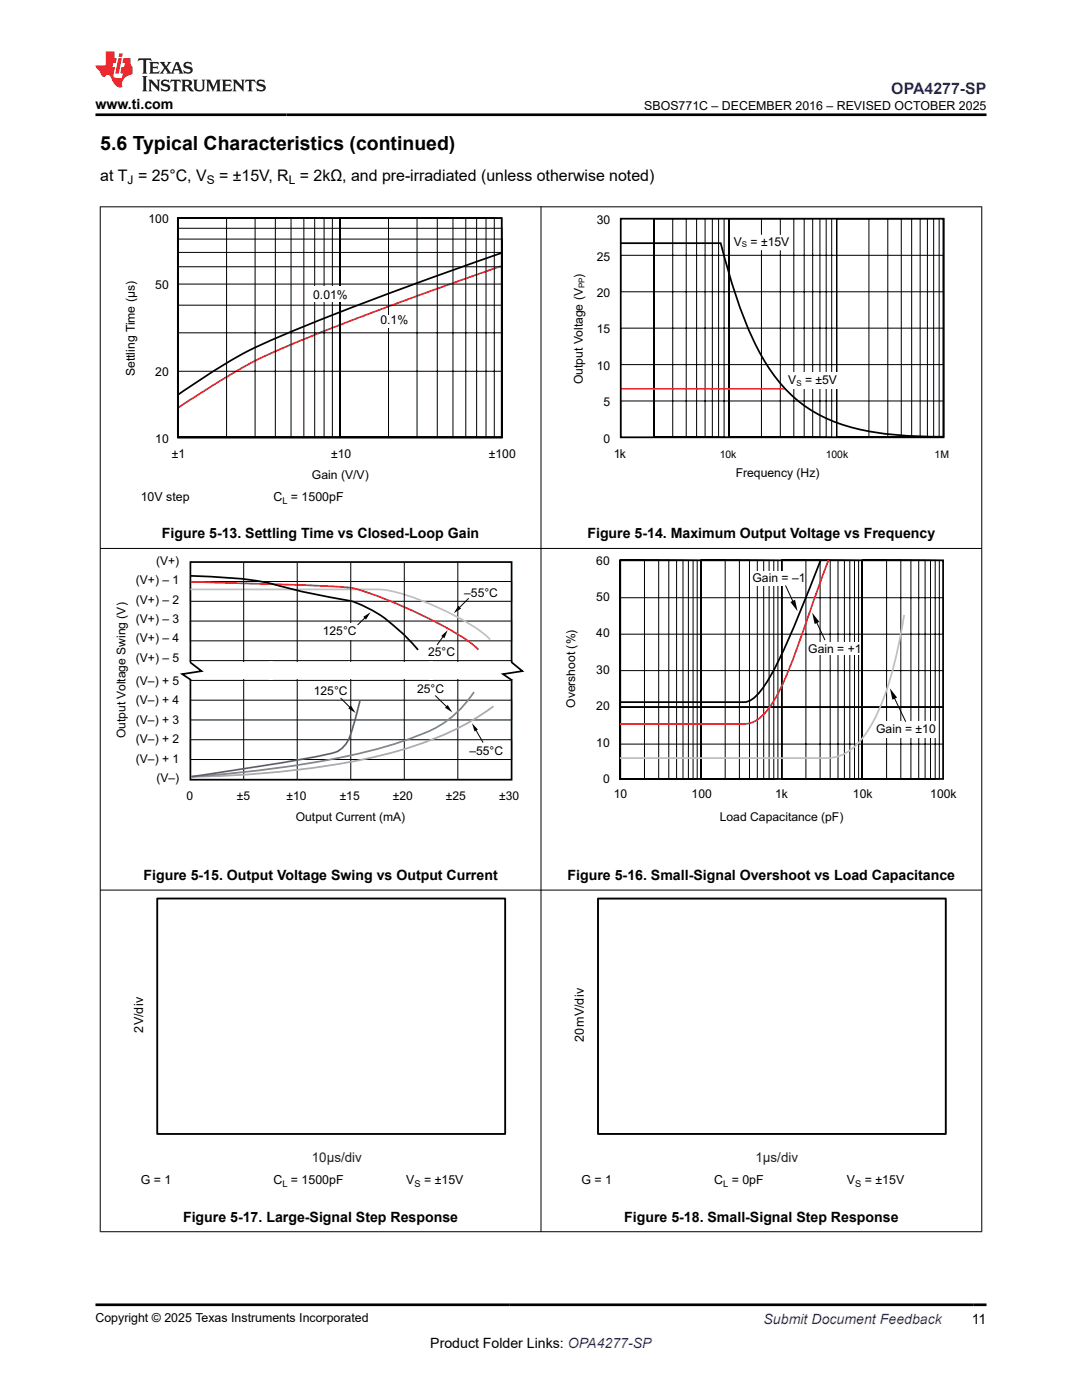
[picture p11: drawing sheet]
<svg xmlns="http://www.w3.org/2000/svg" width="216mm" height="279mm" viewBox="0 0 216 279" stroke-linecap="round" stroke-linejoin="round" font-family="sans-serif">
<path d="M35.5 43.5h64.6v43.8h-64.6zM100.1 50.5a621.9 621.9 0 0 0-48.8 18.7 124.5 124.5 0 0 0-15.7 9.5" fill="none" stroke="#000" stroke-width=".35"/>
<path d="M100.1 53.1a595.3 595.3 0 0 0-47.4 18 165 165 0 0 0-17.1 10.2" fill="none" stroke="#ed272d" stroke-width=".35"/>
<g fill="none" stroke="#000" stroke-width=".2">
<path d="M35.5 43.5h32.3v43.8h-32.3zM35.5 43.5h30.8v43.8h-30.8zM35.5 43.5h29.2v43.8h-29.2zM35.5 43.5h27.3v43.8h-27.3zM35.5 43.5h25.1v43.8h-25.1zM35.5 43.5h22.6v43.8h-22.6zM35.5 43.5h19.4v43.8h-19.4zM35.5 43.5h15.4v43.8h-15.4zM35.5 43.5h9.7v43.8h-9.7zM35.5 56.7h64.7v30.6h-64.7zM35.5 53.2h64.7v34.1h-64.7zM35.5 50.4h64.7v37h-64.7z"/>
<path d="M35.5 47.7h64.7v39.5h-64.7zM35.5 45.6h64.7v41.7h-64.7zM67.8 43.5h32.3v43.8h-32.3zM67.8 43.5h30.8v43.8h-30.8zM67.8 43.5h29.2v43.8h-29.2zM67.8 43.5h27.3v43.8h-27.3zM67.8 43.5h25.1v43.8h-25.1zM67.8 43.5h22.6v43.8h-22.6zM67.8 43.5h19.5v43.8h-19.5zM67.8 43.5h15.4v43.8h-15.4zM67.8 43.5h9.7v43.8h-9.7zM35.5 74.1h64.7v13.2h-64.7z"/>
<path d="M35.5 66.4h64.7v20.9h-64.7zM35.5 60.9h64.7v26.4h-64.7z"/>
</g>
<g fill="#fff">
<path d="M62.2 57.2h7.5v3.1h-7.5z"/>
<path d="M75 62.9h6.8v2.5h-6.8z"/>
</g>
<g fill="none" stroke="#000" stroke-width=".2">
<path d="M123.9 51h64.3v7.2h-64.3zM130.5 43.6h15v43.7h-15zM130.5 43.6h14v43.7h-14zM130.5 43.6h12.9v43.7h-12.9zM130.5 43.6h11.6v43.7h-11.6zM130.5 43.6h10.2v43.7h-10.2zM130.5 43.6h8.5v43.7h-8.5zM130.5 43.6h6.4v43.7h-6.4zM130.5 43.6h3.7v43.7h-3.7zM145.5 43.6h21.4v43.7h-21.4zM145.5 43.6h20.5v43.7h-20.5zM145.5 43.6h19.4v43.7h-19.4z"/>
<path d="M145.5 43.6h18.1v43.7h-18.1zM145.5 43.6h16.7v43.7h-16.7zM145.5 43.6h15v43.7h-15zM145.5 43.6h12.9v43.7h-12.9zM145.5 43.6h10.2v43.7h-10.2zM145.5 43.6h6.4v43.7h-6.4zM166.9 43.6h20.5v43.7h-20.5zM166.9 43.6h19.4v43.7h-19.4zM166.9 43.6h18.2v43.7h-18.2zM166.9 43.6h16.7v43.7h-16.7zM166.9 43.6h15v43.7h-15zM166.9 43.6h12.9v43.7h-12.9z"/>
<path d="M166.9 43.6h10.2v43.7h-10.2zM166.9 43.6h6.5v43.7h-6.5zM166.9 43.6h21.5v43.7h-21.5zM123.9 65.5h64.3v7.3h-64.3zM123.9 80h64.3v7.3h-64.3z"/>
</g>
<g fill="#fff">
<path d="M146.3 46.8l11.5 .1v3.1l-11.5-.1z" fill-rule="evenodd"/>
<path d="M157.9 74.3h9.6v3.4h-9.6z" fill-rule="evenodd"/>
</g>
<path d="M123.8 77.6h32.8" fill="none" stroke="#ed3136" stroke-width=".35"/>
<path d="M123.9 43.6h64.3v43.7h-64.3zM123.9 48.5h19.9a102.7 102.7 0 0 0 7.6 21.5 28.4 28.4 0 0 0 21.8 16.1 77.8 77.8 0 0 0 15.1 1.1" fill="none" stroke="#000" stroke-width=".35"/>
<path d="M91.4 112.1v43.4z" fill="#fff"/>
<path d="M38 116.1h64.1v3.9h-64.1zM91.4 112.1v43.4zM38 123.9h64.1v4h-64.1zM38 131.8h64.1v4h-64.1zM38 139.7h64.1v4h-64.1zM38 147.6h64.1v4h-64.1z" fill="none" stroke="#000" stroke-width=".2"/>
<path d="M38 112.2h64.1v43.4h-64.1z" fill="none" stroke="#000" stroke-width=".34"/>
<g fill="#fff">
<path d="M85.6 131.9h.8v3.8h-.8z"/>
<path d="M69.5 131.9h.8v3.8h-.8z"/>
<path d="M53.6 131.9h.9l-.1 3.8h-.8z"/>
</g>
<path d="M38 117.6h37.5a36.3 36.3 0 0 1 12 3.7 35.4 35.4 0 0 1 10.3 6.3" fill="none" stroke="#bdbfc1" stroke-width=".34"/>
<path d="M38.1 116.1h1a790.5 790.5 0 0 1 30.8 1.2 81.9 81.9 0 0 1 18 7.3l3.3 1.9a19.1 19.1 0 0 1 4.3 3.2" fill="none" stroke="#ed272d" stroke-width=".34"/>
<path d="M38.1 114.9l2.4 .1a60.8 60.8 0 0 1 18.5 2.8l8.3 1.7a20.8 20.8 0 0 1 9.9 4.2 41.6 41.6 0 0 1 6.2 6" fill="none" stroke="#000" stroke-width=".34"/>
<path d="M91.5 120.9l.5 .6-1.5 .9zM94.2 144.3l1.2 1.3-.7 .4z" fill="#000"/>
<path d="M93.5 119.4l-2.2 2.2M94.7 145.2l1.7 3" fill="none" stroke="#000" stroke-width=".2"/>
<path d="M48.6 112.1v43.4z" fill="#fff"/>
<path d="M48.6 112.1v43.4z" fill="none" stroke="#000" stroke-width=".2"/>
<path d="M59.3 112.1v43.4z" fill="#fff"/>
<path d="M59.3 112.1v43.4z" fill="none" stroke="#000" stroke-width=".2"/>
<path d="M70 112.1v43.4z" fill="#fff"/>
<path d="M70 112.1v43.4z" fill="none" stroke="#000" stroke-width=".2"/>
<path d="M80.7 112.1v43.4z" fill="#fff"/>
<path d="M80.7 112.1v43.4z" fill="none" stroke="#000" stroke-width=".2"/>
<path d="M37.8 132.2h64.5v3.4h-64.5z" fill="#fff"/>
<path d="M98.5 141a61.1 61.1 0 0 1-22.4 9.7 182.6 182.6 0 0 1-37.9 4.3" fill="none" stroke="#9d97ca" stroke-width=".34"/>
<path d="M94.6 138.1a20.8 20.8 0 0 1-11.1 8.7 121.2 121.2 0 0 1-27.3 6.4l-9.8 1.1-8.2 .7" fill="none" stroke="#669291" stroke-width=".34"/>
<path d="M71.8 139.8l-.3 1.2a36.1 36.1 0 0 1-2.3 7.2l-.3 .5a4.3 4.3 0 0 1-2.8 1.6 518.2 518.2 0 0 1-27.9 4.7" fill="none" stroke="#4d628b" stroke-width=".34"/>
<path d="M37.9 132.2l2.3 1.7-3.8 .6 1.7 1.2M102 132.1l2.2 1.8-3.8 .6 1.7 1.2" fill="none" stroke="#000" stroke-width=".34"/>
<path d="M64 124.3h8.5v3.3h-8.5z" fill="#fff"/>
<path d="M72.5 123.1l1.5-.9-1 1.5zM88 126.9l1.3-1.1-.6 1.6zM70 140.8l1 1.5-1.5-.9zM89.3 140.7l1 1.5-1.5-1z" fill="#000"/>
<g fill="none" stroke="#000" stroke-width=".2">
<path d="M123.8 111.8h16.1v43.7h-16.1zM123.8 111.8h4.8v43.7h-4.8zM123.8 111.8h7.6v43.7h-7.6zM123.8 111.8h9.6v43.7h-9.6zM123.8 111.8h11.2v43.7h-11.2zM123.8 111.8h12.5v43.7h-12.5zM123.8 111.8h13.6v43.7h-13.6zM123.8 111.8h14.5v43.7h-14.5zM123.8 111.8h15.3v43.7h-15.3zM123.8 119.3h64.4v7.3h-64.4zM139.9 111.8h4.8v43.7h-4.8zM139.9 111.8h7.6v43.7h-7.6z"/>
<path d="M139.9 111.8h9.7v43.7h-9.7zM139.9 111.8h11.2v43.7h-11.2zM139.9 111.8h12.5v43.7h-12.5zM139.9 111.8h13.6v43.7h-13.6zM139.9 111.8h14.5v43.7h-14.5zM139.9 111.8h15.3v43.7h-15.3zM156 111.8h16.1v43.7h-16.1zM156 111.8h4.8v43.7h-4.8zM156 111.8h7.6v43.7h-7.6zM156 111.8h9.7v43.7h-9.7zM156 111.8h11.2v43.7h-11.2zM156 111.8h12.5v43.7h-12.5z"/>
<path d="M156 111.8h13.6v43.7h-13.6zM156 111.8h14.5v43.7h-14.5zM156 111.8h15.3v43.7h-15.3zM172.1 111.8h4.8v43.7h-4.8zM172.1 111.8h7.6v43.7h-7.6zM172.1 111.8h9.7v43.7h-9.7zM172.1 111.8h11.2v43.7h-11.2zM172.1 111.8h12.5v43.7h-12.5zM172.1 111.8h13.6v43.7h-13.6zM172.1 111.8h14.5v43.7h-14.5zM172.1 111.8h15.3v43.7h-15.3zM68 139.3l2.2 2.3"/>
<path d="M73.2 122.9l-1.8 1.8M86.8 138.8l2.7 2.6M88.7 126.6l-1.5 2.1M123.8 133.8h64.4v7.3h-64.4zM123.8 148.5h64.4M123.8 141.1h64.4"/>
</g>
<path d="M123.8 111.8h64.4v43.7h-64.4zM163.7 111.8l-1 2.6a178.2 178.2 0 0 1-8.9 20.5 15 15 0 0 1-3.9 4.8 5.3 5.3 0 0 1-3.2 .4h-23" fill="none" stroke="#000" stroke-width=".35"/>
<path d="M180.4 122.7a75.3 75.3 0 0 1-5.7 20.4 16 16 0 0 1-6.4 7.4 14.3 14.3 0 0 1-6.4 .8h-38.2" fill="none" stroke="#bdbfc1" stroke-width=".35"/>
<path d="M165.3 111.8l-2.6 7a209.5 209.5 0 0 1-7 18.6 14 14 0 0 1-5.2 6.6 8.2 8.2 0 0 1-3.8 .5h-23" fill="none" stroke="#ed272d" stroke-width=".35"/>
<g fill="#fff">
<path d="M150.4 114h9.9v2.8h-9.9z"/>
<path d="M162.5 128.3h9.2v2.4h-9.2z"/>
<path d="M176.1 144h10.9v3.3h-10.9z"/>
</g>
<path d="M19.9 41.3h176.1M20 41.2v204.7M107.9 41.2v204.7M195.9 41.2v204.7M19.9 109.5h176.1M156.7 116.8l1.8 3.9M162.6 123.5l2 4.2M178.1 138.6l2.6 5.4M19.9 177.6h176.1M19.9 245.8h176.1" fill="none" stroke="#000" stroke-width=".2"/>
<path d="M157.7 120.1l.9-.4 .5 2.3zM162.1 122.3l1.4 1.8-.9 .4zM177.6 137.4l1.4 1.8-.9 .4z" fill="#000"/>
<path d="M31.4 179.3h69.4v47h-69.4z" fill="none" stroke="#000" stroke-width=".37"/>
<path d="M119.3 179.3h69.4v47h-69.4z" fill="none" stroke="#000" stroke-width=".38"/>
<path d="M27.7 11.6l-.2 .6 .5-.2h.6v.1v2.2l-.2 .4h1l-.2-.4v-2.2v-.1h.5l.5 .2-.1-.6zM29.8 12.4l.2 .3v1.6l-.2 .4h1.9l.1-.6a1.08 1.08 0 0 1-1.3 .2v-.7h.6l.4 .2v-.7l-.4 .2h-.6v-.5l.2-.2a1 1 0 0 1 1 .3l-.1-.5zM31.8 12.4l1 1.1-1 1.2h.9l-.2-.2 .4-.8 .5 .8-.2 .2h1.6l-.2-.2 .1-.5h1l.1 .5-.1 .2h.9l-.2-.4-.8-1.9h-.5l-1 2.1-.8-1.1 .9-1h-.8l.2 .2-.5 .6-.3-.6 .1-.2zM35.2 12.8l.4 1h-.8zM36.8 12.5a.65 .65 0 0 0-.2 .7 .65 .65 0 0 0 .6 .5l.7 .1 .1 .3a.79 .79 0 0 1-.7 .4 .79 .79 0 0 1-.7-.5l.1 .7 .2-.1a.93 .93 0 0 0 1.1 0 .93 .93 0 0 0 .4-.9 1.46 1.46 0 0 0-1.2-.6l-.1-.3a1.09 1.09 0 0 1 1.2 .2l-.2-.6-.1 .1-.6-.2zM28.4 15.2l.2 .4v2.2l-.2 .4h1l-.2-.4v-2.2l.2-.4zM29.6 15.9l.2 .4v1.5l-.2 .4h.8l-.3-.4v-1.3l1.7 1.8v-2l.2-.4h-.8l.2 .2 .1 1.1-1.2-1.3zM32.3 16a.65 .65 0 0 0-.2 .8 .65 .65 0 0 0 .7 .4l.6 .2 .1 .2a.79 .79 0 0 1-.7 .4 .79 .79 0 0 1-.7-.5l.1 .7 .2-.1a.93 .93 0 0 0 1.1 .1 .93 .93 0 0 0 .4-1 1.46 1.46 0 0 0-1.2-.5l-.1-.4a1.09 1.09 0 0 1 1.2 .2l-.2-.6-.1 .1-.6-.1zM34.1 15.9l-.1 .6a.63 .63 0 0 1 .7-.3l.1 1.6-.3 .4h1l-.2-.4v-1.6a.66 .66 0 0 1 .8 .3l-.1-.6zM36.2 15.9l.2 .4v1.5l-.2 .4h.9l-.2-.2v-.7h.5l.1 .2a.79 .79 0 0 0 1.2 .6l-1-.9a.61 .61 0 0 0 .6-.6 .61 .61 0 0 0-.5-.7zM36.9 16.2h.2a.47 .47 0 0 1 .5 .1 .47 .47 0 0 1 .1 .5l-.2 .1-.6 .1zM38.5 15.9l.2 .2a2.27 2.27 0 0 0 .4 2 1.04 1.04 0 0 0 1.7-.7v-1.3l.2-.2h-.8l.2 .4v1.1a.6 .6 0 0 1-.6 .6 .6 .6 0 0 1-.6-.6v-1.1l.3-.4zM41.1 15.9l.2 .4v1.5l-.2 .4h.7l-.2-.4v-1.4l.9 1.9 .8-1.9v1.4l-.2 .4h1l-.3-.4v-1.5l.3-.4h-.8l-.7 1.5-.7-1.5zM44.3 15.9l.2 .4v1.5l-.2 .4h1.9l.1-.6a1.09 1.09 0 0 1-1.3 .2v-.7h.6l.4 .2v-.6l-.4 .2h-.6v-.6l.2-.1a1.01 1.01 0 0 1 1 .3l-.1-.6zM46.4 15.9l.3 .4v1.5l-.3 .4h.8l-.2-.4v-1.3l1.6 1.8v-2l.2-.4h-.7l.2 .2v1.1l-1.2-1.3zM49 15.9l-.1 .6a.63 .63 0 0 1 .8-.3v1.6l-.3 .4h1l-.2-.4v-1.6a.66 .66 0 0 1 .8 .3l-.1-.6zM51.4 16a.65 .65 0 0 0-.2 .8 .65 .65 0 0 0 .6 .4l.6 .2 .2 .2a.79 .79 0 0 1-.8 .4 .79 .79 0 0 1-.6-.5l.1 .7 .2-.1a.93 .93 0 0 0 1 .1 .93 .93 0 0 0 .5-1 1.46 1.46 0 0 0-1.3-.5l-.1-.4a1.09 1.09 0 0 1 1.3 .2l-.2-.6-.2 .1-.5-.1z" fill="#231f20"/>
<path d="M21.1 10.3v2.7h-2.1l.1 .4 .9 1a.95 .95 0 0 0 .9 .9 .59 .59 0 0 1 .6-.4 .59 .59 0 0 1 .5 .3l.4 .8a1.59 1.59 0 0 0 2.1 1.4 1.61 1.61 0 0 1 1-2.3l1-.3-.1-1.5a1.59 1.59 0 0 1-.4-1.7h-1.4l-.2 .9h.5l-.1 .9h-.5l-.2 .9v.3l.4 .1-.2 .9h-.6a.73 .73 0 0 1-1.1-.7l.3-1.5h-.5l.2-.9h.5l.2-.9h-.5v-1.3zM23.6 11.6l-.6 3.1h.7l.6-3.1zM23.8 10.7l-.1 .6h.7l.1-.6z" fill="#ed1c24"/>
<path d="M19 22.9h177.8M19 260.4h177.8" fill="none" stroke="#000" stroke-width=".53"/>
<text font-size="3.9" x="20" y="29.9">5.6 Typical Characteristics (continued)</text>
<text font-size="3.2" fill="#00f" x="177.9" y="18.7">OPA4277-SP</text>
<g font-size="3.2">
<text x="20" y="36.1">at T = 25°C, V</text>
<text x="43.7" y="36.1">= ±15V, R = 2kΩ, and pre-irradiated (unless otherwise noted)</text>
</g>
<g font-size="2.8">
<text x="19" y="21.8">www.ti.com</text>
<text x="32.3" y="107.5">Figure 5-13. Settling Time vs Closed-Loop Gain</text>
<text x="117.2" y="107.5">Figure 5-14. Maximum Output Voltage vs Frequency</text>
<text x="28.6" y="175.6">Figure 5-15. Output Voltage Swing vs Output Current</text>
<text x="113.3" y="175.6">Figure 5-16. Small-Signal Overshoot vs Load Capacitance</text>
<text x="36.5" y="243.8">Figure 5-17. Large-Signal Step Response</text>
<text x="124.6" y="243.8">Figure 5-18. Small-Signal Step Response</text>
<text x="85.9" y="269">Product Folder Links: OPA4277-SP</text>
<text x="193.9" y="264.2">11</text>
</g>
<text font-size="2.8" fill="#00f" x="152.4" y="264.2">Submit Document Feedback</text>
<g font-size="2.7" fill="#211f1f">
<text x="62.2" y="231.9">10µs/div</text>
<text x="150.7" y="231.9">1µs/div</text>
</g>
<g font-size="2.5">
<text x="128.5" y="21.9">SBOS771C – DECEMBER 2016 – REVISED OCTOBER 2025</text>
<text x="28.1" y="100">10V step</text>
<text x="54.6" y="100">C = 1500pF</text>
<text x="28.6" y="206.1" transform="rotate(-90 28.6 206.1)">2V/div</text>
<text x="116.5" y="208" transform="rotate(-90 116.5 208)">20mV/div</text>
<text x="28.1" y="236.4">G = 1</text>
<text x="54.6" y="236.4">C = 1500pF</text>
<text x="81" y="236.4">V</text>
<text x="84.6" y="236.4">= ±15V</text>
<text x="116" y="236.4">G = 1</text>
<text x="142.5" y="236.4">C = 0pF</text>
<text x="169" y="236.4">V</text>
<text x="172.6" y="236.4">= ±15V</text>
<text x="19" y="263.9">Copyright © 2025 Texas Instruments Incorporated</text>
</g>
<g font-size="2.4">
<text x="25.5" y="36.7">J</text>
<text x="41.3" y="36.7">S</text>
<text x="57.6" y="36.7">L</text>
<text x="29.6" y="44.5">100</text>
<text x="119.1" y="44.7">30</text>
<text x="119.1" y="52">25</text>
<text x="146.4" y="49">V</text>
<text x="149.8" y="49">= ±15V</text>
<text x="31" y="57.6">50</text>
<text x="62.5" y="59.7">0.01%</text>
<text x="116.3" y="55.4" transform="rotate(-90 116.3 55.4)">)</text>
<text x="119.1" y="59.3">20</text>
<text x="75.9" y="64.7">0.1%</text>
<text x="119.1" y="66.5">15</text>
<text x="26.9" y="75.1" transform="rotate(-90 26.9 75.1)">Settling Time (µs)</text>
<text x="31" y="75">20</text>
<text x="116.3" y="76.7" transform="rotate(-90 116.3 76.7)">Output Voltage (V</text>
<text x="119.1" y="73.8">10</text>
<text x="157.3" y="76.7">V</text>
<text x="160.6" y="76.7">= ±5V</text>
<text x="120.4" y="81.1">5</text>
<text x="31" y="88.4">10</text>
<text x="120.4" y="88.3">0</text>
<text x="34.3" y="91.4">±1</text>
<text x="62.2" y="95.6">Gain (V/V)</text>
<text x="66.1" y="91.4">±10</text>
<text x="97.5" y="91.4">±100</text>
<text x="122.5" y="91.4">1k</text>
<text x="146.8" y="95.3">Frequency (Hz)</text>
<text x="31.1" y="112.7">(V+)</text>
<text x="119" y="112.7">60</text>
<text x="27.1" y="116.6">(V+) – 1</text>
<text x="92.6" y="119.2">–55°C</text>
<text x="119" y="120">50</text>
<text x="150.2" y="116.2">Gain = –1</text>
<text x="27.1" y="120.5">(V+) – 2</text>
<text x="27.1" y="124.3">(V+) – 3</text>
<text x="27.1" y="128.2">(V+) – 4</text>
<text x="64.4" y="126.8">125°C</text>
<text x="85.4" y="131">25°C</text>
<text x="119" y="127.2">40</text>
<text x="161.3" y="130.3">Gain = +1</text>
<text x="27.1" y="132.1">(V+) – 5</text>
<text x="27.1" y="136.7">(V–) + 5</text>
<text x="119" y="134.5">30</text>
<text x="27.1" y="140.6">(V–) + 4</text>
<text x="62.6" y="138.6">125°C</text>
<text x="83.2" y="138.4">25°C</text>
<text x="114.7" y="141.3" transform="rotate(-90 114.7 141.3)">Overshoot (%)</text>
<text x="119" y="141.8">20</text>
<text x="25.1" y="147.3" transform="rotate(-90 25.1 147.3)">Output Voltage Swing (V)</text>
<text x="27.1" y="144.5">(V–) + 3</text>
<text x="27.1" y="148.4">(V–) + 2</text>
<text x="119" y="149">10</text>
<text x="174.8" y="146.2">Gain = ±10</text>
<text x="27.1" y="152.2">(V–) + 1</text>
<text x="93.7" y="150.7">–55°C</text>
<text x="31.2" y="156.1">(V–)</text>
<text x="37.2" y="159.7">0</text>
<text x="47.3" y="159.7">±5</text>
<text x="57.2" y="159.7">±10</text>
<text x="67.8" y="159.7">±15</text>
<text x="78.4" y="159.7">±20</text>
<text x="89" y="159.7">±25</text>
<text x="99.6" y="159.7">±30</text>
<text x="120.3" y="156.3">0</text>
<text x="122.5" y="159.3">10</text>
<text x="138" y="159.3">100</text>
<text x="154.7" y="159.3">1k</text>
<text x="170.2" y="159.3">10k</text>
<text x="185.6" y="159.3">100k</text>
<text x="59" y="163.8">Output Current (mA)</text>
<text x="143.6" y="163.8">Load Capacitance (pF)</text>
</g>
<g font-size="2.1">
<text x="143.6" y="91.3">10k</text>
<text x="164.8" y="91.4">100k</text>
<text x="186.5" y="91.3">1M</text>
</g>
<g font-size="1.9">
<text x="56.3" y="100.5">L</text>
<text x="56.3" y="236.9">L</text>
<text x="82.7" y="236.9">S</text>
<text x="144.3" y="236.9">L</text>
<text x="170.6" y="236.9">S</text>
</g>
<g font-size="1.6">
<text x="148" y="49.3">S</text>
<text x="116.7" y="57.5" transform="rotate(-90 116.7 57.5)">PP</text>
<text x="158.9" y="77">S</text>
</g>
</svg>
